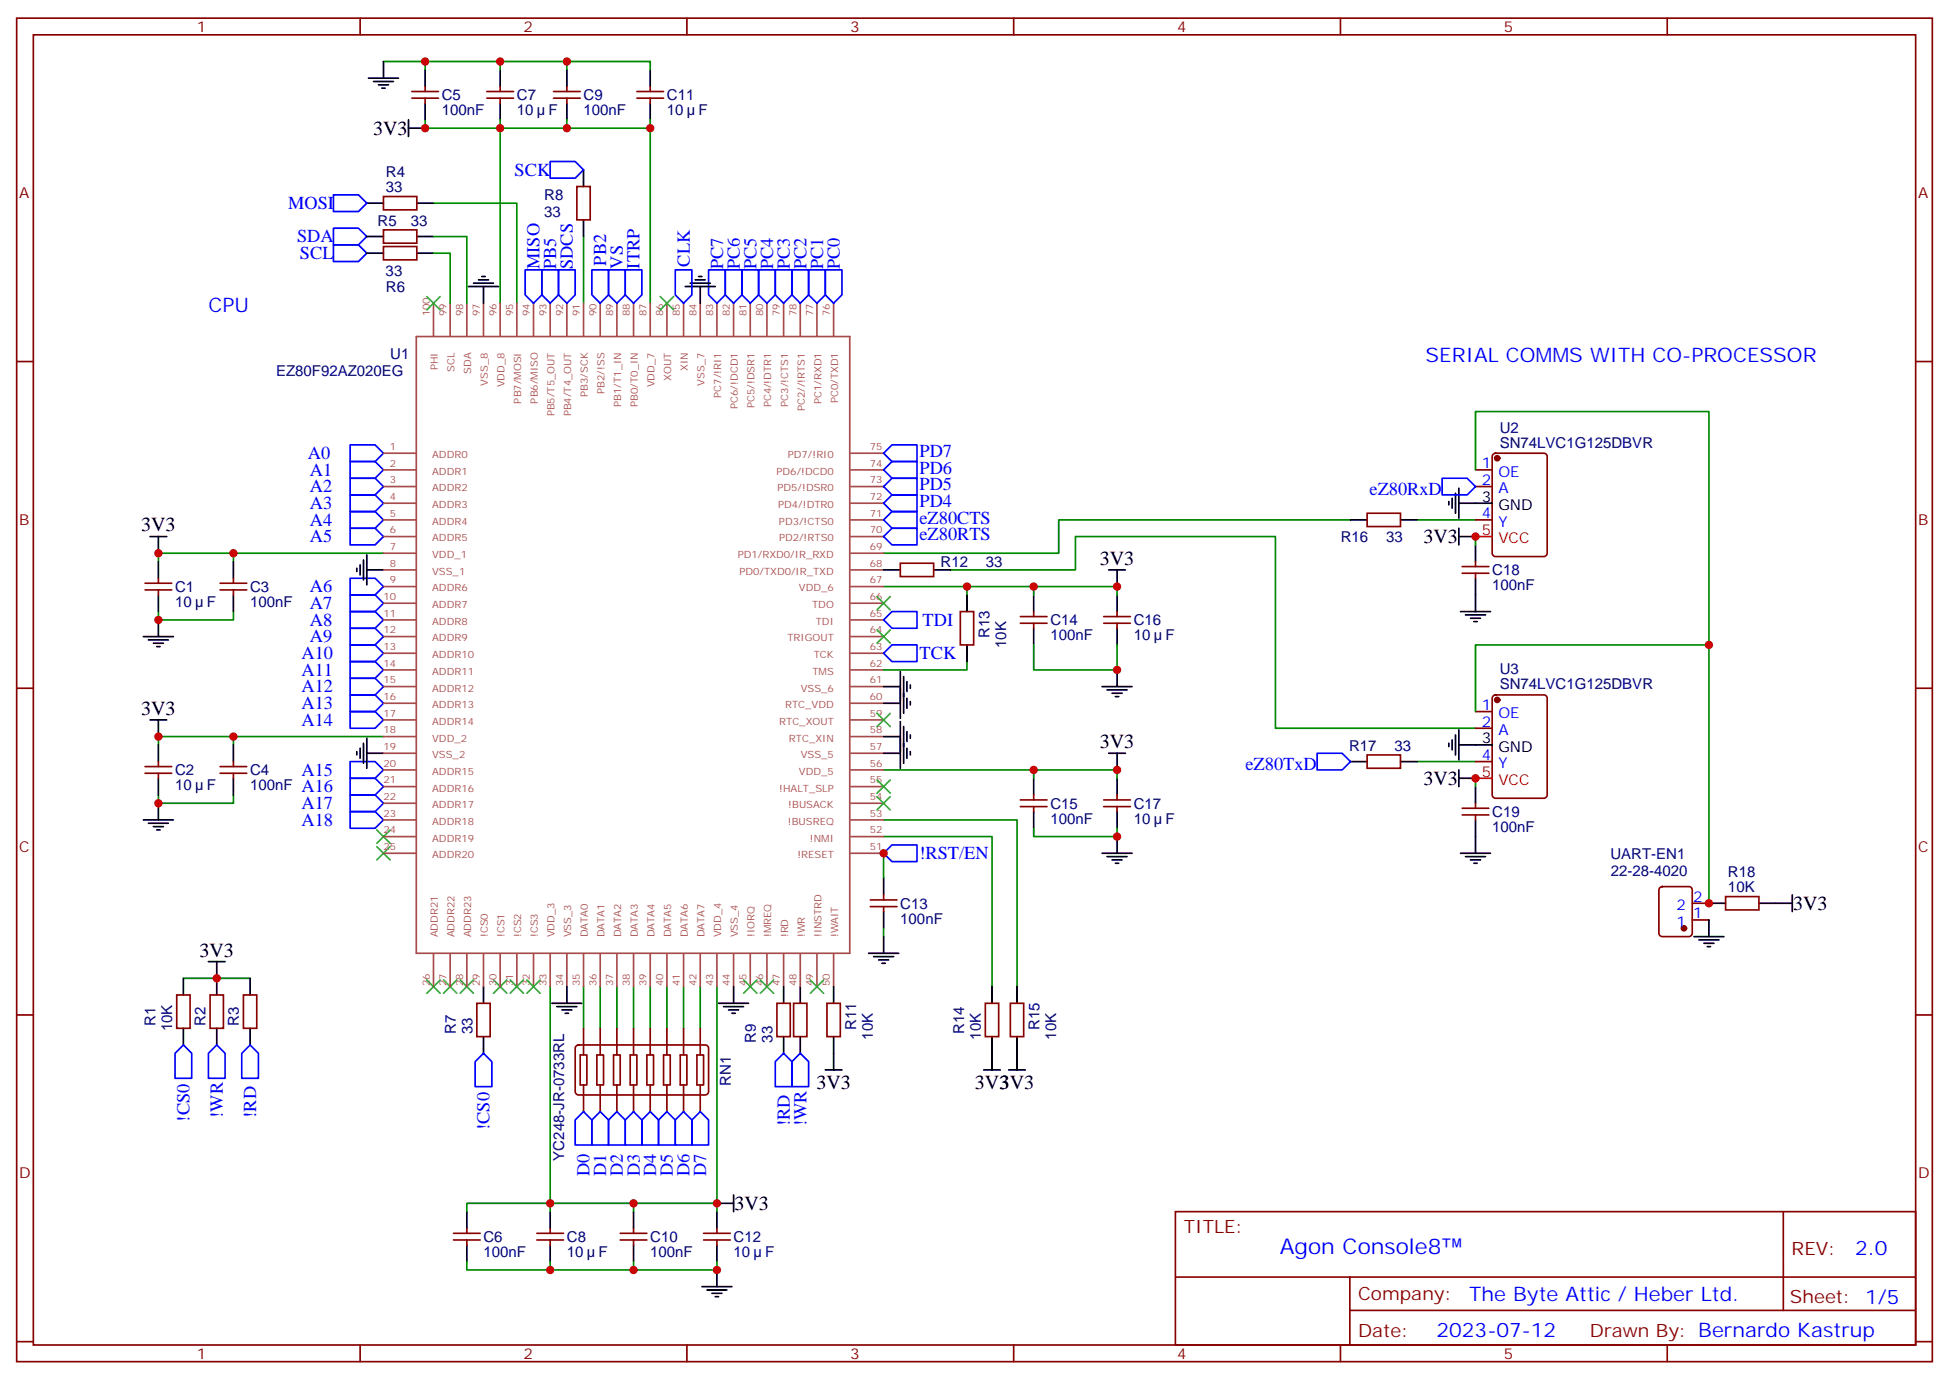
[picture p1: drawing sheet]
<svg xmlns="http://www.w3.org/2000/svg" width="412mm" height="292mm" viewBox="0 0 412 292" stroke-linecap="round" stroke-linejoin="round" font-family="sans-serif">
<g fill="none" stroke="#870000" stroke-width=".35">
<path d="M3.5 3.8h405.4v284.4h-405.4zM7.1 7.4h398.2v277.3h-398.2zM76.2 3.8v3.6M87.1 19.4h5.7M90 18.3v1.1M103 19.4h5.7M105.8 18.3v1.1M117.1 19.4h5.7M119.9 18.3v1.1M134.8 19.4h5.6M137.6 18.3v1.1M145.3 3.8v3.6"/>
<path d="M214.5 3.8v3.6M283.6 3.8v3.6M352.8 3.8v3.6M87.1 20.8h5.7M90 20.8v1M103 20.8h5.7M105.8 20.8v1M117.1 20.8h5.7M119.9 20.8v1M122.1 39.5h2.8v7h-2.8zM134.8 20.8h5.6M137.6 20.8v1"/>
<path d="M81.1 41.6h7.1v2.8h-7.1zM81.1 48.6h7.1v2.9h-7.1zM81.1 52.2h7.1v2.8h-7.1zM3.5 76.5h3.6M405.3 76.5h3.6M312.2 99.4h3.5M316 96.1l.4-.2h10.3a.71 .71 0 0 1 .7 .7v20.5a.76 .76 0 0 1-.7 .7h-10.3a.76 .76 0 0 1-.7-.7v-20.5zM190.5 119.2h7.1v2.8h-7.1zM289.3 108.6h7v2.8h-7zM309.4 119.9h5.6M312.2 103h3.5M312.2 110h3.5"/>
<path d="M312.2 118.9v1M30.7 124.8h5.6M30.7 123.4h5.6M33.5 122.4v1M33.5 124.8v1.1M46.6 124.8h5.6M46.6 123.4h5.6M49.4 122.4v1M49.4 124.8v1.1M203.2 129.4h2.8v7.1h-2.8zM215.9 131.9h5.6M215.9 130.5h5.6"/>
<path d="M218.7 129.4v1.1M218.7 131.9v1.1M233.5 131.9h5.7M233.5 130.5h5.7M236.4 129.4v1.1M236.4 131.9v1.1M309.4 121.3h5.6M312.2 121.3v1.1M3.5 145.7h3.6M289.3 159.8h7v2.8h-7zM312.2 150.6h3.5M312.2 154.1h3.5"/>
<path d="M316 147.3l.4-.2h10.3a.71 .71 0 0 1 .7 .7v20.4a.76 .76 0 0 1-.7 .7h-10.3a.76 .76 0 0 1-.7-.7v-20.4zM405.3 145.7h3.6M30.7 163.7h5.6M30.7 162.2h5.6M33.5 161.2v1M33.5 163.7v1M46.6 163.7h5.6M46.6 162.2h5.6M49.4 161.2v1M49.4 163.7v1M215.9 170.7h5.6M215.9 169.3h5.6"/>
<path d="M218.7 168.2v1.1M218.7 170.7v1.1M233.5 170.7h5.7M233.5 169.3h5.7M236.4 168.2v1.1M236.4 170.7v1.1M309.4 172.5h5.6M309.4 171.1h5.6M312.2 161.2h3.5M312.2 170v1.1M312.2 172.5v1M184.1 191.9h5.7"/>
<path d="M184.1 190.5h5.7M187 189.4v1.1M187 191.9v1M351.2 187.8l.5-.2h5.7a.71 .71 0 0 1 .7 .7v9.2a.76 .76 0 0 1-.7 .7h-5.7a.76 .76 0 0 1-.7-.7v-9.2zM358.1 194.7h3.5M358.1 191.2h3.5M365.1 189.8h7.1v2.8h-7.1zM3.5 214.8h3.6M37.4 210.6h2.8v7h-2.8zM44.4 210.6h2.9v7h-2.9zM51.5 210.6h2.8v7h-2.8zM100.9 212.3h2.8v7.1h-2.8z"/>
<path d="M123.5 217.6v5.7M127 217.6v5.7M130.5 217.6v5.7M134.1 217.6v5.7M137.6 217.6v5.7M141.1 217.6v5.7M144.6 217.6v5.7M148.2 217.6v5.7M164.4 212.3h2.8v7.1h-2.8zM167.9 212.3h2.8v7.1h-2.8zM175 212.3h2.8v7.1h-2.8zM208.5 212.3h2.8v7.1h-2.8z"/>
<path d="M213.8 212.3h2.8v7.1h-2.8zM405.3 214.8h3.6M121.9 221.4l.5-.2h26.8a.71 .71 0 0 1 .7 .7v9.1a.76 .76 0 0 1-.7 .7h-26.8a.76 .76 0 0 1-.7-.7v-9.1zM122.8 223.3h1.4v6.3h-1.4zM123.5 229.6v5.7M126.3 223.3h1.4v6.3h-1.4zM127 229.6v5.7M129.8 223.3h1.4v6.3h-1.4zM130.5 229.6v5.7M133.3 223.3h1.5v6.3h-1.5zM134.1 229.6v5.7M136.9 223.3h1.4v6.3h-1.4z"/>
<path d="M137.6 229.6v5.7M140.4 223.3h1.4v6.3h-1.4zM141.1 229.6v5.7M143.9 223.3h1.4v6.3h-1.4zM144.6 229.6v5.7M147.5 223.3h1.4v6.3h-1.4zM148.2 229.6v5.7M98.8 260v1M116.4 260v1M134.1 260v1M151.7 260v1M248.7 256.4h156.6v28.3h-156.6z"/>
<path d="M377.3 256.5v20.8M96 262.4h5.6M96 261h5.6M98.8 262.4v1.1M113.6 262.4h5.6M113.6 261h5.6M116.4 262.4v1.1M131.2 262.4h5.7M131.2 261h5.7M134.1 262.4v1.1M148.9 262.4h5.6M148.9 261h5.6"/>
<path d="M151.7 262.4v1.1M248.7 270.3h156.5M285.6 277.3h119.6M285.6 270.3v14.1M3.5 284h3.6M76.2 284.7v3.5M145.3 284.7v3.5M214.5 284.7v3.5M283.6 284.7v3.5M352.8 284.7v3.5M405.3 284h3.6"/>
</g>
<g fill="none" stroke="#3c3" stroke-width=".35">
<path d="M90.3 62.8l2.8 2.8M93.1 62.8l-2.8 2.8M139.7 62.8l2.8 2.8M142.5 62.8l-2.8 2.8M185.6 133.3l2.8 2.8M185.6 126.3l2.8 2.8M188.4 126.3l-2.8 2.8M188.4 133.3l-2.8 2.8M185.6 151l2.8 2.8M188.4 151l-2.8 2.8M79.7 179.2l2.8 2.8M79.7 175.6l2.8 2.9"/>
<path d="M82.5 179.2l-2.8 2.8M82.5 175.6l-2.8 2.9M185.6 165.1l2.8 2.8M185.6 168.6l2.8 2.8M188.4 165.1l-2.8 2.8M188.4 168.6l-2.8 2.8M90.3 207.4l2.8 2.8M93.1 207.4l-2.8 2.8M93.8 207.4l2.9 2.8M96.7 207.4l-2.9 2.8M97.4 207.4l2.8 2.8M100.2 207.4l-2.8 2.8"/>
<path d="M104.4 207.4l2.8 2.8M107.2 207.4l-2.8 2.8M107.9 207.4l2.9 2.8M110.8 207.4l-2.9 2.8M111.5 207.4l2.8 2.8M114.3 207.4l-2.8 2.8M157.3 207.4l2.9 2.8M160.2 207.4l-2.9 2.8M160.9 207.4l2.8 2.8M163.7 207.4l-2.8 2.8M171.4 207.4l2.9 2.8M174.3 207.4l-2.9 2.8"/>
</g>
<g fill="none" stroke="#008700" stroke-width=".35">
<path d="M81.1 13h8.9M105.8 13h-15.8v1.8M119.9 13h-14.1v1.8M119.9 14.8v-1.8h17.7v1.8M90 25.4v1.7h15.8v-1.7M119.9 25.4v1.7h-14.1v37.1M137.6 25.4v1.7h-17.7M137.6 27.1v37.1M91.7 43h17.7v21.2M91.7 53.6h3.5v10.6M91.7 50.1h7.1v14.1M123.5 50.1v14.1"/>
<path d="M312.2 99.4v-12.3h49.4v49.4h-49.4v14.1M49.4 117.1h-15.9v1.8M81.1 117.1h-31.7v1.8M285.8 110h-61.8v7.1h-37M299.9 110h12.3M312.2 113.6v1.7M33.5 129.4v1.8h15.9v-1.8M187 124.1h31.7M201.1 120.6h26.4v-7h42.4v40.5h42.3M204.6 124.1v1.8M218.7 125.9v-1.8h17.7v1.8M218.7 136.5v5.3h17.7v-5.3"/>
<path d="M361.6 136.5v54.7M49.4 155.9h-15.9v1.8M81.1 155.9h-31.7v1.8M204.6 140v1.8h-17.6M33.5 168.2v1.8h15.9v-1.8M187 173.5h28.2v35.3M187 177.1h22.9v31.7M187 162.9h31.7M218.7 175.3v1.8h17.7v-1.8M218.7 164.7v-1.8h17.7v1.8M299.9 161.2h12.3M312.2 164.7v1.8"/>
<path d="M187 180.6v5.3M187 196.5v1.7M38.8 207h14.1M116.4 208.8v45.9h17.7M123.5 208.8v8.8M127 208.8v8.8M130.5 208.8v8.8M134.1 208.8v8.8M137.6 208.8v8.8M141.1 208.8v8.8M144.6 208.8v8.8M148.2 208.8v8.8"/>
<path d="M151.7 208.8v45.9M98.8 256.4v-1.7h17.6v1.7M134.1 256.4v-1.7h17.6v1.7M98.8 267v1.8h35.3M116.4 267v1.8M134.1 267v1.8h17.6v-1.8"/>
</g>
<g fill="none" stroke="#000" stroke-width=".35">
<path d="M78 16.5h6.3M79 17.3h4.3M80.1 18h2.1M80.8 18.7h.7M81.1 13v3.5M90 14.8v3.5M105.8 14.8v3.5M119.9 14.8v3.5M137.6 14.8v3.5M86.4 27.1h3.6M86.4 25.4v3.5M90 21.8v3.6"/>
<path d="M105.8 21.8v3.6M119.9 21.8v3.6M123.5 35.9v3.6M137.6 21.8v3.6M77.6 43h3.5M77.6 50.1h3.5M77.6 53.6h3.5M88.2 43h3.5M88.2 50.1h3.5M88.2 53.6h3.5M100.2 59.9h4.2M101.2 59.2h2.2"/>
<path d="M102 58.5h.7M123.5 46.5v3.6M146 59.9h4.3M147.1 59.2h2.1M147.8 58.5h.7M99.1 60.6h6.4M102.3 60.6v3.6M145 60.6h6.3M148.2 60.6v3.6M31.7 113.6h3.6M33.5 113.6v3.5M33.5 118.9v3.5"/>
<path d="M49.4 118.9v3.5M76.2 119.6v2.1M76.9 118.5v4.2M77.6 117.4v6.4M285.8 110h3.5M296.3 110h3.6M306.6 106.2v.7M307.3 105.4v2.2M308 104.4v4.2M308.7 113.6h3.5M308.7 106.5h7M308.7 103.3v6.4"/>
<path d="M308.7 111.8v3.5M312.2 115.3v3.6M30.3 134.7h6.4M31.4 135.4h4.2M32.5 136.1h2.1M33.2 136.8h.7M33.5 125.9v3.5M33.5 131.2v3.5M49.4 125.9v3.5M75.5 120.3v.7M77.6 120.6h3.5M187 120.6h3.5"/>
<path d="M197.6 120.6h3.5M204.6 125.9v3.5M204.6 136.5v3.5M218.7 125.9v3.5M218.7 133v3.5M234.6 120.6h3.5M236.4 120.6v3.5M236.4 125.9v3.5M236.4 133v3.5M309 129.4h6.4M310.1 130.1h4.2M311.1 130.8h2.2"/>
<path d="M311.9 131.6h.7M312.2 122.4v7M31.7 152.4h3.6M33.5 152.4v3.5M33.5 157.7v3.5M49.4 157.7v3.5M75.5 159.1v.7M76.2 158.4v2.1M76.9 157.3v4.2M77.6 159.4h3.5M77.6 156.2v6.4M187 159.4h3.5"/>
<path d="M187 148.8h3.5M187 155.9h3.5M187 145.3h3.5M190.5 142.1v9.9M190.5 152.7v9.9M191.2 143.2v7.8M191.2 153.8v7.7M191.9 144.3v2.1M191.9 147.8v2.1M191.9 154.8v2.2M191.9 158.4v2.1M192.6 145v.7"/>
<path d="M192.6 148.5v.7M192.6 155.5v.7M192.6 159.1v.7M233.2 145.3h6.3M234.2 146h4.3M234.6 159.4h3.5M235.3 146.7h2.1M236 147.4h.7M236.4 141.8v3.5M236.4 159.4v3.5M306.6 157.3v.7M307.3 156.6v2.1"/>
<path d="M308 155.5v4.3M308.7 157.7h7M308.7 154.5v6.3M30.3 173.5h6.4M31.4 174.2h4.2M32.5 174.9h2.1M33.2 175.6h.7M33.5 164.7v3.5M33.5 170v3.5M49.4 164.7v3.5M218.7 164.7v3.5M218.7 171.8v3.5"/>
<path d="M236.4 164.7v3.5M236.4 171.8v3.5M236.4 177.1v3.5M285.8 161.2h3.5M296.3 161.2h3.6M308.7 162.9v3.6M308.7 164.7h3.5M312.2 166.5v3.5M312.2 173.5v7.1M187 185.9v3.5M187 192.9v3.6M187 198.2v3.6"/>
<path d="M233.2 180.6h6.3M234.2 181.3h4.3M235.3 182h2.1M236 182.7h.7M309 180.6h6.4M310.1 181.3h4.2M311.1 182h2.2M311.9 182.7h.7M358.4 198.2h6.4M359.5 198.9h4.2M360.5 199.6h2.2M361.6 191.2h3.5"/>
<path d="M361.6 194.7v3.5M372.2 191.2h7M379.2 189.4v3.5M38.8 207v3.6M38.8 217.6v3.6M44.1 203.5h3.5M45.9 203.5v7.1M45.9 217.6v3.6M52.9 207v3.6M52.9 217.6v3.6M102.3 208.8v3.5M102.3 219.4v3.5"/>
<path d="M116.8 212.3h6.3M117.8 213h4.3M118.9 213.7h2.1M119.6 214.5h.7M119.9 208.8v3.5M152 212.3h6.4M153.1 213h4.2M154.2 213.7h2.1M154.9 214.5h.7M155.2 208.8v3.5M165.8 208.8v3.5M165.8 219.4v3.5"/>
<path d="M169.3 208.8v3.5M169.3 219.4v3.5M176.4 208.8v3.5M176.4 219.4v7M183.8 201.8h6.3M184.9 202.5h4.2M185.9 203.2h2.1M186.6 203.9h.7M209.9 208.8v3.5M209.9 219.4v7M215.2 208.8v3.5M215.2 219.4v7"/>
<path d="M361.2 200.3h.7M174.6 226.4h3.6M208.1 226.4h3.6M213.4 226.4h3.6M98.8 256.4v3.6M116.4 256.4v3.6M134.1 256.4v3.6M151.7 256.4v3.6M151.7 254.7h3.5M155.2 252.9v3.5M98.8 263.5v3.5M116.4 263.5v3.5"/>
<path d="M134.1 263.5v3.5M148.5 272.3h6.4M149.6 273h4.2M150.6 273.7h2.2M151.3 274.4h.7M151.7 263.5v3.5M151.7 268.8v3.5"/>
</g>
<g fill="none" stroke="#00f" stroke-width=".35">
<path d="M116.4 34.2h5.3l1.8 1.7-1.8 1.8h-5.3zM70.6 41.2h5.2l1.8 1.8-1.8 1.8h-5.2zM70.6 51.8h5.2l1.8 1.8-1.8 1.8h-5.2zM70.6 48.3h5.2l1.8 1.8-1.8 1.7h-5.2zM111.1 57.1h3.6v5.3l-1.8 1.8-1.8-1.8zM114.7 57.1h3.5v5.3l-1.8 1.8-1.7-1.8zM118.2 57.1h3.5v5.3l-1.8 1.8-1.7-1.8zM125.2 57.1h3.6v5.3l-1.8 1.8-1.8-1.8zM128.8 57.1h3.5v5.3l-1.8 1.8-1.7-1.8zM132.3 57.1h3.5v5.3l-1.7 1.8-1.8-1.8zM142.9 57.1h3.5v5.3l-1.8 1.8-1.7-1.8zM149.9 57.1h3.6v5.3l-1.8 1.8-1.8-1.8z"/>
<path d="M153.5 57.1h3.5v5.3l-1.8 1.8-1.7-1.8zM157 57.1h3.5v5.3l-1.8 1.8-1.7-1.8zM160.5 57.1h3.5v5.3l-1.7 1.8-1.8-1.8zM164 57.1h3.6v5.3l-1.8 1.8-1.8-1.8zM167.6 57.1h3.5v5.3l-1.8 1.8-1.7-1.8zM171.1 57.1h3.5v5.3l-1.7 1.8-1.8-1.8zM174.6 57.1h3.6v5.3l-1.8 1.8-1.8-1.8zM74.1 94.2h5.3l1.7 1.7-1.7 1.8h-5.3zM74.1 97.7h5.3l1.7 1.7-1.7 1.8h-5.3zM187 95.9l1.7-1.7h5.3v3.5h-5.3zM187 99.4l1.7-1.7h5.3v3.5h-5.3zM74.1 101.2h5.3l1.7 1.8-1.7 1.7h-5.3z"/>
<path d="M74.1 104.7h5.3l1.7 1.8-1.7 1.8h-5.3zM74.1 108.3h5.3l1.7 1.7-1.7 1.8h-5.3zM74.1 111.8h5.3l1.7 1.8-1.7 1.7h-5.3zM187 106.5l1.7-1.8h5.3v3.6h-5.3zM187 103l1.7-1.8h5.3v3.5h-5.3zM187 110l1.7-1.7h5.3v3.5h-5.3zM187 113.6l1.7-1.8h5.3v3.5h-5.3zM305.2 101.2h5.2l1.8 1.8-1.8 1.7h-5.2zM74.1 122.4h5.3l1.7 1.7-1.7 1.8h-5.3zM74.1 125.9h5.3l1.7 1.8-1.7 1.7h-5.3zM74.1 129.4h5.3l1.7 1.8-1.7 1.8h-5.3zM74.1 133h5.3l1.7 1.7-1.7 1.8h-5.3z"/>
<path d="M74.1 136.5h5.3l1.7 1.8-1.7 1.7h-5.3zM187 131.2l1.7-1.8h5.3v3.6h-5.3zM187 138.3l1.7-1.8h5.3v3.5h-5.3zM74.1 140h5.3l1.7 1.8-1.7 1.7h-5.3zM74.1 143.5h5.3l1.7 1.8-1.7 1.8h-5.3zM74.1 147.1h5.3l1.7 1.7-1.7 1.8h-5.3zM74.1 150.6h5.3l1.7 1.8-1.7 1.7h-5.3zM278.7 159.4h5.3l1.8 1.8-1.8 1.7h-5.3zM74.1 161.2h5.3l1.7 1.7-1.7 1.8h-5.3zM74.1 164.7h5.3l1.7 1.8-1.7 1.7h-5.3zM74.1 168.2h5.3l1.7 1.8-1.7 1.8h-5.3zM74.1 171.8h5.3l1.7 1.7-1.7 1.8h-5.3z"/>
<path d="M187 180.6l1.7-1.8h5.3v3.6h-5.3zM38.8 221.2l1.8 1.7v5.3h-3.6v-5.3zM45.9 221.2l1.7 1.7v5.3h-3.5v-5.3zM52.9 221.2l1.8 1.7v5.3h-3.5v-5.3zM102.3 222.9l1.8 1.8v5.3h-3.6v-5.3zM123.5 235.3l1.7 1.7v5.3h-3.5v-5.3zM127 235.3l1.8 1.7v5.3h-3.6v-5.3zM130.5 235.3l1.8 1.7v5.3h-3.5v-5.3zM134.1 235.3l1.7 1.7v5.3h-3.5v-5.3zM137.6 235.3l1.7 1.7v5.3h-3.5v-5.3zM141.1 235.3l1.8 1.7v5.3h-3.6v-5.3zM144.6 235.3l1.8 1.7v5.3h-3.5v-5.3z"/>
<path d="M148.2 235.3l1.7 1.7v5.3h-3.5v-5.3zM165.8 222.9l1.8 1.8v5.3h-3.6v-5.3zM169.3 222.9l1.8 1.8v5.3h-3.5v-5.3z"/>
</g>
<g fill="none" stroke="#a64a4a" stroke-width=".35">
<path d="M88.1 71.2h91.7v130.6h-91.7zM91.7 64.2v6.9M95.2 64.2v6.9M98.8 64.2v6.9M102.3 64.2v6.9M105.8 64.2v6.9M109.4 64.2v6.9M112.9 64.2v6.9M116.4 64.2v6.9M119.9 64.2v6.9M123.5 64.2v6.9M127 64.2v6.9"/>
<path d="M130.5 64.2v6.9M134.1 64.2v6.9M137.6 64.2v6.9M141.1 64.2v6.9M144.6 64.2v6.9M148.2 64.2v6.9M151.7 64.2v6.9M155.2 64.2v6.9M158.7 64.2v6.9M162.3 64.2v6.9M165.8 64.2v6.9M169.3 64.2v6.9"/>
<path d="M172.9 64.2v6.9M176.4 64.2v6.9M81.1 95.9h7M81.1 99.4h7M180 95.9h7M180 99.4h7M81.1 103h7M81.1 106.5h7M81.1 110h7M81.1 113.6h7M81.1 117.1h7M180 103h7"/>
<path d="M180 106.5h7M180 110h7M180 113.6h7M180 117.1h7M81.1 120.6h7M81.1 124.1h7M81.1 127.7h7M81.1 131.2h7M81.1 134.7h7M81.1 138.3h7M180 120.6h7M180 124.1h7"/>
<path d="M180 127.7h7M180 131.2h7M180 134.7h7M180 138.3h7M81.1 141.8h7M81.1 145.3h7M81.1 148.8h7M81.1 152.4h7M81.1 155.9h7M81.1 159.4h7M180 141.8h7M180 145.3h7"/>
<path d="M180 148.8h7M180 152.4h7M180 155.9h7M180 159.4h7M81.1 162.9h7M81.1 166.5h7M81.1 170h7M81.1 173.5h7M81.1 177.1h7M180 162.9h7M180 166.5h7M180 170h7"/>
<path d="M180 173.5h7M180 177.1h7M81.1 180.6h7M180 180.6h7M91.7 201.9v6.9M95.2 201.9v6.9M98.8 201.9v6.9M102.3 201.9v6.9M105.8 201.9v6.9M109.4 201.9v6.9M112.9 201.9v6.9M116.4 201.9v6.9"/>
<path d="M119.9 201.9v6.9M123.5 201.9v6.9M127 201.9v6.9M130.5 201.9v6.9M134.1 201.9v6.9M137.6 201.9v6.9M141.1 201.9v6.9M144.6 201.9v6.9M148.2 201.9v6.9M151.7 201.9v6.9M155.2 201.9v6.9M158.7 201.9v6.9"/>
<path d="M162.3 201.9v6.9M165.8 201.9v6.9M169.3 201.9v6.9M172.9 201.9v6.9M176.4 201.9v6.9"/>
</g>
<g fill="#870000" stroke="#870000" stroke-width=".35">
<circle cx="356.3" cy="196.5" r=".53"/>
<circle cx="316.8" cy="97" r=".53"/>
<circle cx="316.8" cy="148.1" r=".53"/>
</g>
<path d="M312.2 113.6h3.5M312.2 164.7h3.5" fill="none" stroke="#f00" stroke-width=".35"/>
<g fill="#c00">
<circle cx="204.6" cy="124.1" r=".88"/>
<circle cx="218.7" cy="124.1" r=".88"/>
<circle cx="45.9" cy="207" r=".88"/>
<circle cx="49.4" cy="117.1" r=".88"/>
<circle cx="105.8" cy="27.1" r=".88"/>
<circle cx="90" cy="27.1" r=".88"/>
<circle cx="137.6" cy="27.1" r=".88"/>
<circle cx="119.9" cy="27.1" r=".88"/>
<circle cx="33.5" cy="170" r=".88"/>
<circle cx="33.5" cy="155.9" r=".88"/>
<circle cx="49.4" cy="155.9" r=".88"/>
<circle cx="33.5" cy="117.1" r=".88"/>
<circle cx="33.5" cy="131.2" r=".88"/>
<circle cx="151.7" cy="254.7" r=".88"/>
<circle cx="134.1" cy="254.7" r=".88"/>
<circle cx="187" cy="180.6" r=".88"/>
<circle cx="90" cy="13" r=".88"/>
<circle cx="105.8" cy="13" r=".88"/>
<circle cx="236.4" cy="141.8" r=".88"/>
<circle cx="116.4" cy="268.8" r=".88"/>
<circle cx="134.1" cy="268.8" r=".88"/>
<circle cx="119.9" cy="13" r=".88"/>
<circle cx="151.7" cy="268.8" r=".88"/>
<circle cx="116.4" cy="254.7" r=".88"/>
<circle cx="236.4" cy="124.1" r=".88"/>
<circle cx="218.7" cy="162.9" r=".88"/>
<circle cx="236.4" cy="162.9" r=".88"/>
<circle cx="236.4" cy="177.1" r=".88"/>
<circle cx="312.2" cy="164.7" r=".88"/>
<circle cx="312.2" cy="113.6" r=".88"/>
<circle cx="361.6" cy="136.5" r=".88"/>
<circle cx="361.6" cy="191.2" r=".88"/>
</g>
<text font-size="4.6" fill="#00f" x="270.8" y="265.5">Agon Console8</text>
<g font-size="4.2">
<text x="79" y="28.5">3V3</text>
<text x="29.9" y="112.4">3V3</text>
<text x="232.7" y="119.5">3V3</text>
<text x="301.2" y="115">3V3</text>
<text x="29.9" y="151.2">3V3</text>
<text x="232.7" y="158.3">3V3</text>
<text x="301.2" y="166.1">3V3</text>
<text x="379.4" y="192.6">3V3</text>
<text x="42.2" y="202.5">3V3</text>
<text x="172.7" y="230.4">3V3</text>
<text x="206.3" y="230.4">3V3V3</text>
<text x="155.4" y="256.1">3V3</text>
</g>
<g font-size="4.2" fill="#00f">
<text x="44.1" y="65.9">CPU</text>
<text x="301.6" y="76.5">SERIAL COMMS WITH CO-PROCESSOR</text>
<text x="392.5" y="265.7">2.0</text>
<text x="310.9" y="275.3">The Byte Attic / Heber Ltd.</text>
<text x="304" y="283.1">2023-07-12</text>
</g>
<g font-size="3.9" fill="#00f">
<text x="108.9" y="37.2">SCK</text>
<text x="61" y="44.1">MOSI</text>
<text x="62.8" y="51.2">SDA</text>
<text x="63.5" y="54.7">SCL</text>
<text x="114.2" y="56.9" transform="rotate(-90 114.2 56.9)">MISO</text>
<text x="117.7" y="56.9" transform="rotate(-90 117.7 56.9)">PB5</text>
<text x="121.2" y="56.9" transform="rotate(-90 121.2 56.9)">SDCS</text>
<text x="128.3" y="56.2" transform="rotate(-90 128.3 56.2)">PB2</text>
<text x="131.8" y="56.8" transform="rotate(-90 131.8 56.8)">VS</text>
<text x="135.3" y="56.8" transform="rotate(-90 135.3 56.8)">ITRP</text>
<text x="145.9" y="56.4" transform="rotate(-90 145.9 56.4)">CLK</text>
<text x="153" y="56.9" transform="rotate(-90 153 56.9)">PC7</text>
<text x="156.5" y="56.9" transform="rotate(-90 156.5 56.9)">PC6</text>
<text x="160" y="56.9" transform="rotate(-90 160 56.9)">PC5</text>
<text x="163.6" y="56.9" transform="rotate(-90 163.6 56.9)">PC4</text>
<text x="167.1" y="56.9" transform="rotate(-90 167.1 56.9)">PC3</text>
<text x="170.6" y="56.9" transform="rotate(-90 170.6 56.9)">PC2</text>
<text x="174.2" y="56.9" transform="rotate(-90 174.2 56.9)">PC1</text>
<text x="177.7" y="56.9" transform="rotate(-90 177.7 56.9)">PC0</text>
<text x="65.1" y="97.1">A0</text>
<text x="65.6" y="100.7">A1</text>
<text x="194.6" y="96.7">PD7</text>
<text x="194.6" y="100.3">PD6</text>
<text x="65.6" y="104.2">A2</text>
<text x="65.6" y="107.7">A3</text>
<text x="194.6" y="107.3">PD4</text>
<text x="194.6" y="103.8">PD5</text>
<text x="289.8" y="104.7">eZ80RxD</text>
<text x="65.6" y="111.2">A4</text>
<text x="194.6" y="110.9">eZ80CTS</text>
<text x="65.6" y="114.8">A5</text>
<text x="194.6" y="114.4">eZ80RTS</text>
<text x="65.6" y="125.4">A6</text>
<text x="65.6" y="128.9">A7</text>
<text x="65.6" y="132.4">A8</text>
<text x="65.6" y="135.9">A9</text>
<text x="195.2" y="132.5">TDI</text>
<text x="63.8" y="139.5">A10</text>
<text x="63.8" y="143">A11</text>
<text x="194.6" y="139.5">TCK</text>
<text x="63.8" y="146.5">A12</text>
<text x="63.8" y="150.1">A13</text>
<text x="63.8" y="153.6">A14</text>
<text x="63.8" y="164.2">A15</text>
<text x="63.8" y="167.7">A16</text>
<text x="263.5" y="162.9">eZ80TxD</text>
<text x="63.8" y="171.2">A17</text>
<text x="63.8" y="174.7">A18</text>
<text x="194.5" y="181.9">!RST/EN</text>
<text x="40.1" y="237.4" transform="rotate(-90 40.1 237.4)">!CS0</text>
<text x="47.2" y="236.6" transform="rotate(-90 47.2 236.6)">!WR</text>
<text x="54.2" y="236.6" transform="rotate(-90 54.2 236.6)">!RD</text>
<text x="103.6" y="239.1" transform="rotate(-90 103.6 239.1)">!CS0</text>
<text x="167.1" y="238.3" transform="rotate(-90 167.1 238.3)">!RD</text>
<text x="170.6" y="238.3" transform="rotate(-90 170.6 238.3)">!WR</text>
<text x="124.8" y="248.9" transform="rotate(-90 124.8 248.9)">D0</text>
<text x="128.3" y="248.9" transform="rotate(-90 128.3 248.9)">D1</text>
<text x="131.8" y="248.9" transform="rotate(-90 131.8 248.9)">D2</text>
<text x="135.4" y="248.9" transform="rotate(-90 135.4 248.9)">D3</text>
<text x="138.9" y="248.9" transform="rotate(-90 138.9 248.9)">D4</text>
<text x="142.4" y="248.9" transform="rotate(-90 142.4 248.9)">D5</text>
<text x="145.9" y="248.9" transform="rotate(-90 145.9 248.9)">D6</text>
<text x="149.5" y="248.9" transform="rotate(-90 149.5 248.9)">D7</text>
</g>
<g font-size="3.9" fill="#800">
<text x="250.5" y="261">TITLE:</text>
<text x="379.1" y="265.7">REV:</text>
<text x="287.4" y="275.2">Company:</text>
<text x="378.7" y="275.8">Sheet: 1/5</text>
<text x="287.4" y="282.9">Date:</text>
<text x="336.4" y="283">Drawn By: Bernardo Kastrup</text>
</g>
<g font-size="3.2" fill="#800">
<text x="41.6" y="6.8">1</text>
<text x="110.8" y="6.8">2</text>
<text x="179.9" y="6.8">3</text>
<text x="249.1" y="6.8">4</text>
<text x="318.2" y="6.8">5</text>
<text x="4.1" y="41.9">A</text>
<text x="405.9" y="41.9">A</text>
<text x="4.1" y="111.1">B</text>
<text x="405.9" y="111.1">B</text>
<text x="4.1" y="180.2">C</text>
<text x="405.9" y="180.2">C</text>
<text x="4.1" y="249.4">D</text>
<text x="405.9" y="249.4">D</text>
<text x="41.6" y="287.7">1</text>
<text x="110.8" y="287.7">2</text>
<text x="179.9" y="287.7">3</text>
<text x="249.1" y="287.7">4</text>
<text x="318.2" y="287.7">5</text>
</g>
<g font-size="3.2" fill="#000080">
<text x="93.5" y="21.3">C5</text>
<text x="109.4" y="21.3">C7</text>
<text x="123.5" y="21.3">C9</text>
<text x="141.1" y="21.3">C11</text>
<text x="93.5" y="24.4">100nF</text>
<text x="109.4" y="24.4">10</text>
<text x="116.1" y="24.4">F</text>
<text x="123.5" y="24.4">100nF</text>
<text x="141.1" y="24.4">10</text>
<text x="147.8" y="24.4">F</text>
<text x="81.6" y="40.5">33</text>
<text x="81.6" y="37.4">R4</text>
<text x="79.9" y="47.7">R5</text>
<text x="86.9" y="47.7">33</text>
<text x="115.1" y="45.9">33</text>
<text x="115.2" y="42.4">R8</text>
<text x="81.6" y="58.3">33</text>
<text x="81.6" y="61.9">R6</text>
<text x="82.6" y="76">U1</text>
<text x="58.4" y="79.5">EZ80F92AZ020EG</text>
<text x="317.3" y="94.7">SN74LVC1G125DBVR</text>
<text x="317.3" y="91.6">U2</text>
<text x="199" y="120">R12</text>
<text x="208.6" y="120">33</text>
<text x="283.7" y="114.7">R16</text>
<text x="293.3" y="114.7">33</text>
<text x="37" y="125.3">C1</text>
<text x="52.9" y="125.3">C3</text>
<text x="315.7" y="125">100nF</text>
<text x="315.7" y="121.8">C18</text>
<text x="37" y="128.5">10</text>
<text x="43.7" y="128.5">F</text>
<text x="52.9" y="128.5">100nF</text>
<text x="209.4" y="135.1" transform="rotate(-90 209.4 135.1)">R13</text>
<text x="212.9" y="137.1" transform="rotate(-90 212.9 137.1)">10K</text>
<text x="222.2" y="135.6">100nF</text>
<text x="222.2" y="132.4">C14</text>
<text x="239.9" y="135.6">10</text>
<text x="239.9" y="132.4">C16</text>
<text x="246.6" y="135.6">F</text>
<text x="317.3" y="142.7">U3</text>
<text x="317.3" y="145.9">SN74LVC1G125DBVR</text>
<text x="285.5" y="158.9">R17</text>
<text x="295" y="158.9">33</text>
<text x="37" y="167.3">10</text>
<text x="37" y="164.1">C2</text>
<text x="43.7" y="167.3">F</text>
<text x="52.9" y="167.3">100nF</text>
<text x="52.9" y="164.1">C4</text>
<text x="222.2" y="171.2">C15</text>
<text x="239.9" y="171.2">C17</text>
<text x="315.7" y="172.9">C19</text>
<text x="222.2" y="174.4">100nF</text>
<text x="239.9" y="174.4">10</text>
<text x="246.6" y="174.4">F</text>
<text x="315.7" y="176.1">100nF</text>
<text x="340.7" y="181.8">UART-EN1</text>
<text x="340.8" y="185.3">22-28-4020</text>
<text x="365.6" y="185.6">R18</text>
<text x="365.6" y="188.7">10K</text>
<text x="190.5" y="195.5">100nF</text>
<text x="190.5" y="192.3">C13</text>
<text x="32.9" y="217.1" transform="rotate(-90 32.9 217.1)">R1</text>
<text x="36.4" y="218.3" transform="rotate(-90 36.4 218.3)">10K</text>
<text x="43.5" y="217.1" transform="rotate(-90 43.5 217.1)">R2</text>
<text x="50.6" y="217.1" transform="rotate(-90 50.6 217.1)">R3</text>
<text x="96.5" y="218.9" transform="rotate(-90 96.5 218.9)">R7</text>
<text x="100" y="218.9" transform="rotate(-90 100 218.9)">33</text>
<text x="159.9" y="220.7" transform="rotate(-90 159.9 220.7)">R9</text>
<text x="163.4" y="220.7" transform="rotate(-90 163.4 220.7)">33</text>
<text x="181.1" y="218" transform="rotate(-90 181.1 218)">R11</text>
<text x="184.7" y="220" transform="rotate(-90 184.7 220)">10K</text>
<text x="204" y="218.9" transform="rotate(-90 204 218.9)">R14</text>
<text x="207.5" y="220" transform="rotate(-90 207.5 220)">10K</text>
<text x="219.9" y="218" transform="rotate(-90 219.9 218)">R15</text>
<text x="223.5" y="220" transform="rotate(-90 223.5 220)">10K</text>
<text x="154.7" y="229.7" transform="rotate(-90 154.7 229.7)">RN1</text>
<text x="119.4" y="245.6" transform="rotate(-90 119.4 245.6)">YC248-JR-0733RL</text>
<text x="102.3" y="262.9">C6</text>
<text x="119.9" y="262.9">C8</text>
<text x="137.6" y="262.9">C10</text>
<text x="155.2" y="262.9">C12</text>
<text x="102.3" y="266.1">100nF</text>
<text x="119.9" y="266.1">10</text>
<text x="126.7" y="266.1">F</text>
<text x="137.6" y="266.1">100nF</text>
<text x="155.2" y="266.1">10</text>
<text x="161.9" y="266.1">F</text>
</g>
<g font-size="3.2" fill="#00f">
<text x="313.5" y="99.1">1</text>
<text x="317" y="100.9">OE</text>
<text x="313.5" y="102.6">2</text>
<text x="317" y="104.4">A</text>
<text x="313.5" y="109.7">4</text>
<text x="317" y="111.4">Y</text>
<text x="313.5" y="150.2">1</text>
<text x="313.5" y="153.8">2</text>
<text x="317" y="152">OE</text>
<text x="317" y="155.5">A</text>
<text x="313.5" y="160.8">4</text>
<text x="317" y="162.6">Y</text>
<text x="358.2" y="190.8">2</text>
<text x="354.7" y="196.1">1</text>
<text x="354.7" y="192.6">2</text>
<text x="358.2" y="194.3">1</text>
</g>
<g font-size="3.2">
<text x="313.5" y="106.2">3</text>
<text x="317" y="107.9">GND</text>
<text x="313.5" y="157.3">3</text>
<text x="317" y="159.1">GND</text>
</g>
<g font-size="3.2" fill="#f00">
<text x="313.5" y="113.2">5</text>
<text x="317" y="115">VCC</text>
<text x="313.5" y="164.4">5</text>
<text x="317" y="166.1">VCC</text>
</g>
<g font-size="2.1" fill="#a54b4b">
<text x="90.9" y="66.9" transform="rotate(-90 90.9 66.9)">100</text>
<text x="94.4" y="66.9" transform="rotate(-90 94.4 66.9)">99</text>
<text x="98" y="66.9" transform="rotate(-90 98 66.9)">98</text>
<text x="101.5" y="66.9" transform="rotate(-90 101.5 66.9)">97</text>
<text x="105" y="66.9" transform="rotate(-90 105 66.9)">96</text>
<text x="108.6" y="66.9" transform="rotate(-90 108.6 66.9)">95</text>
<text x="112.1" y="66.9" transform="rotate(-90 112.1 66.9)">94</text>
<text x="115.6" y="66.9" transform="rotate(-90 115.6 66.9)">93</text>
<text x="119.1" y="66.9" transform="rotate(-90 119.1 66.9)">92</text>
<text x="122.7" y="66.9" transform="rotate(-90 122.7 66.9)">91</text>
<text x="126.2" y="66.9" transform="rotate(-90 126.2 66.9)">90</text>
<text x="129.7" y="66.9" transform="rotate(-90 129.7 66.9)">89</text>
<text x="133.3" y="66.9" transform="rotate(-90 133.3 66.9)">88</text>
<text x="136.8" y="66.9" transform="rotate(-90 136.8 66.9)">87</text>
<text x="140.3" y="66.9" transform="rotate(-90 140.3 66.9)">86</text>
<text x="143.8" y="66.9" transform="rotate(-90 143.8 66.9)">85</text>
<text x="147.4" y="66.9" transform="rotate(-90 147.4 66.9)">84</text>
<text x="150.9" y="66.9" transform="rotate(-90 150.9 66.9)">83</text>
<text x="154.4" y="66.9" transform="rotate(-90 154.4 66.9)">82</text>
<text x="157.9" y="66.9" transform="rotate(-90 157.9 66.9)">81</text>
<text x="161.5" y="66.9" transform="rotate(-90 161.5 66.9)">80</text>
<text x="165" y="66.9" transform="rotate(-90 165 66.9)">79</text>
<text x="168.5" y="66.9" transform="rotate(-90 168.5 66.9)">78</text>
<text x="172.1" y="66.9" transform="rotate(-90 172.1 66.9)">77</text>
<text x="175.6" y="66.9" transform="rotate(-90 175.6 66.9)">76</text>
<text x="92.7" y="78.3" transform="rotate(-90 92.7 78.3)">PHI</text>
<text x="96.2" y="78.7" transform="rotate(-90 96.2 78.7)">SCL</text>
<text x="99.7" y="79.1" transform="rotate(-90 99.7 79.1)">SDA</text>
<text x="103.2" y="81.6" transform="rotate(-90 103.2 81.6)">VSS_8</text>
<text x="106.8" y="82" transform="rotate(-90 106.8 82)">VDD_8</text>
<text x="127.9" y="83.3" transform="rotate(-90 127.9 83.3)">PB2/!SS</text>
<text x="138.5" y="82" transform="rotate(-90 138.5 82)">VDD_7</text>
<text x="142" y="80.6" transform="rotate(-90 142 80.6)">XOUT</text>
<text x="145.6" y="78.5" transform="rotate(-90 145.6 78.5)">XIN</text>
<text x="149.1" y="81.6" transform="rotate(-90 149.1 81.6)">VSS_7</text>
<text x="110.3" y="85.4" transform="rotate(-90 110.3 85.4)">PB7/MOSI</text>
<text x="113.8" y="85.4" transform="rotate(-90 113.8 85.4)">PB6/MISO</text>
<text x="117.3" y="88.1" transform="rotate(-90 117.3 88.1)">PB5/T5_OUT</text>
<text x="120.9" y="88.1" transform="rotate(-90 120.9 88.1)">PB4/T4_OUT</text>
<text x="124.4" y="84" transform="rotate(-90 124.4 84)">PB3/SCK</text>
<text x="131.5" y="86.1" transform="rotate(-90 131.5 86.1)">PB1/T1_IN</text>
<text x="135" y="86.1" transform="rotate(-90 135 86.1)">PB0/T0_IN</text>
<text x="152.6" y="84.2" transform="rotate(-90 152.6 84.2)">PC7/!RI1</text>
<text x="156.2" y="86.6" transform="rotate(-90 156.2 86.6)">PC6/!DCD1</text>
<text x="159.7" y="86.4" transform="rotate(-90 159.7 86.4)">PC5/!DSR1</text>
<text x="163.2" y="86.2" transform="rotate(-90 163.2 86.2)">PC4/!DTR1</text>
<text x="166.7" y="86" transform="rotate(-90 166.7 86)">PC3/!CTS1</text>
<text x="170.3" y="87" transform="rotate(-90 170.3 87)">PC2//!RTS1</text>
<text x="173.8" y="85.5" transform="rotate(-90 173.8 85.5)">PC1/RXD1</text>
<text x="177.3" y="85.4" transform="rotate(-90 177.3 85.4)">PC0/TXD1</text>
<text x="82.5" y="95.2">1</text>
<text x="184.1" y="95.2">75</text>
<text x="82.5" y="98.8">2</text>
<text x="91.4" y="97">ADDR0</text>
<text x="91.4" y="100.5">ADDR1</text>
<text x="164.3" y="100.5">PD6/!DCD0</text>
<text x="166.7" y="97">PD7/!RI0</text>
<text x="184.1" y="98.8">74</text>
<text x="82.5" y="102.3">3</text>
<text x="82.5" y="105.8">4</text>
<text x="91.4" y="104">ADDR2</text>
<text x="91.4" y="107.5">ADDR3</text>
<text x="164.5" y="104">PD5/!DSR0</text>
<text x="164.7" y="107.5">PD4/!DTR0</text>
<text x="184.1" y="102.3">73</text>
<text x="184.1" y="105.8">72</text>
<text x="82.5" y="109.3">5</text>
<text x="82.5" y="112.9">6</text>
<text x="91.4" y="111.1">ADDR4</text>
<text x="164.8" y="111.1">PD3/!CTS0</text>
<text x="184.1" y="109.3">71</text>
<text x="184.1" y="112.9">70</text>
<text x="82.5" y="116.4">7</text>
<text x="82.5" y="119.9">8</text>
<text x="91.4" y="114.6">ADDR5</text>
<text x="91.4" y="118.1">VDD_1</text>
<text x="156.1" y="118.1">PD1/RXD0/IR_RXD</text>
<text x="164.8" y="114.6">PD2/!RTS0</text>
<text x="184.1" y="116.4">69</text>
<text x="184.1" y="119.9">68</text>
<text x="82.5" y="123.4">9</text>
<text x="91.4" y="121.7">VSS_1</text>
<text x="91.4" y="125.2">ADDR6</text>
<text x="156.5" y="121.7">PD0/TXD0/IR_TXD</text>
<text x="169.1" y="125.2">VDD_6</text>
<text x="184.1" y="123.4">67</text>
<text x="81.1" y="127">10</text>
<text x="81.1" y="130.5">11</text>
<text x="91.4" y="128.7">ADDR7</text>
<text x="171.8" y="128.7">TDO</text>
<text x="184.1" y="127">66</text>
<text x="184.1" y="130.5">65</text>
<text x="81.1" y="134">12</text>
<text x="81.1" y="137.6">13</text>
<text x="91.4" y="132.2">ADDR8</text>
<text x="91.4" y="135.8">ADDR9</text>
<text x="166.6" y="135.8">TRIGOUT</text>
<text x="172.6" y="132.2">TDI</text>
<text x="184.1" y="134">64</text>
<text x="184.1" y="137.6">63</text>
<text x="81.1" y="141.1">14</text>
<text x="91.4" y="139.3">ADDR10</text>
<text x="91.4" y="142.8">ADDR11</text>
<text x="171.9" y="142.8">TMS</text>
<text x="172.2" y="139.3">TCK</text>
<text x="184.1" y="141.1">62</text>
<text x="81.1" y="144.6">15</text>
<text x="81.1" y="148.1">16</text>
<text x="91.4" y="146.3">ADDR12</text>
<text x="91.4" y="149.9">ADDR13</text>
<text x="166.1" y="149.9">RTC_VDD</text>
<text x="169.4" y="146.3">VSS_6</text>
<text x="184.1" y="144.6">61</text>
<text x="184.1" y="148.1">60</text>
<text x="81.1" y="151.7">17</text>
<text x="81.1" y="155.2">18</text>
<text x="91.4" y="153.4">ADDR14</text>
<text x="164.9" y="153.4">RTC_XOUT</text>
<text x="184.1" y="151.7">59</text>
<text x="184.1" y="155.2">58</text>
<text x="81.1" y="158.7">19</text>
<text x="91.4" y="156.9">VDD_2</text>
<text x="91.4" y="160.5">VSS_2</text>
<text x="166.9" y="156.9">RTC_XIN</text>
<text x="169.4" y="160.5">VSS_5</text>
<text x="184.1" y="158.7">57</text>
<text x="81.1" y="162.3">20</text>
<text x="81.1" y="165.8">21</text>
<text x="91.4" y="164">ADDR15</text>
<text x="91.4" y="167.5">ADDR16</text>
<text x="164.9" y="167.5">!HALT_SLP</text>
<text x="169.1" y="164">VDD_5</text>
<text x="184.1" y="162.3">56</text>
<text x="184.1" y="165.8">55</text>
<text x="81.1" y="169.3">22</text>
<text x="81.1" y="172.8">23</text>
<text x="91.4" y="171">ADDR17</text>
<text x="166.8" y="171">!BUSACK</text>
<text x="184.1" y="169.3">54</text>
<text x="184.1" y="172.8">53</text>
<text x="81.1" y="176.4">24</text>
<text x="81.1" y="179.9">25</text>
<text x="91.4" y="174.6">ADDR18</text>
<text x="91.4" y="178.1">ADDR19</text>
<text x="166.7" y="174.6">!BUSREQ</text>
<text x="171.4" y="178.1">!NMI</text>
<text x="184.1" y="176.4">52</text>
<text x="184.1" y="179.9">51</text>
<text x="91.4" y="181.6">ADDR20</text>
<text x="168.7" y="181.6">!RESET</text>
<text x="92.7" y="198.4" transform="rotate(-90 92.7 198.4)">ADDR21</text>
<text x="96.2" y="198.4" transform="rotate(-90 96.2 198.4)">ADDR22</text>
<text x="99.7" y="198.4" transform="rotate(-90 99.7 198.4)">ADDR23</text>
<text x="103.2" y="198.4" transform="rotate(-90 103.2 198.4)">!CS0</text>
<text x="106.8" y="198.4" transform="rotate(-90 106.8 198.4)">!CS1</text>
<text x="110.3" y="198.4" transform="rotate(-90 110.3 198.4)">!CS2</text>
<text x="113.8" y="198.4" transform="rotate(-90 113.8 198.4)">!CS3</text>
<text x="117.3" y="198.4" transform="rotate(-90 117.3 198.4)">VDD_3</text>
<text x="120.9" y="198.4" transform="rotate(-90 120.9 198.4)">VSS_3</text>
<text x="124.4" y="198.4" transform="rotate(-90 124.4 198.4)">DATA0</text>
<text x="127.9" y="198.4" transform="rotate(-90 127.9 198.4)">DATA1</text>
<text x="131.5" y="198.4" transform="rotate(-90 131.5 198.4)">DATA2</text>
<text x="135" y="198.4" transform="rotate(-90 135 198.4)">DATA3</text>
<text x="138.5" y="198.4" transform="rotate(-90 138.5 198.4)">DATA4</text>
<text x="142" y="198.4" transform="rotate(-90 142 198.4)">DATA5</text>
<text x="145.6" y="198.4" transform="rotate(-90 145.6 198.4)">DATA6</text>
<text x="149.1" y="198.4" transform="rotate(-90 149.1 198.4)">DATA7</text>
<text x="152.6" y="198.4" transform="rotate(-90 152.6 198.4)">VDD_4</text>
<text x="156.2" y="198.4" transform="rotate(-90 156.2 198.4)">VSS_4</text>
<text x="159.7" y="198.4" transform="rotate(-90 159.7 198.4)">!IORQ</text>
<text x="163.2" y="198.4" transform="rotate(-90 163.2 198.4)">!MREQ</text>
<text x="166.7" y="198.4" transform="rotate(-90 166.7 198.4)">!RD</text>
<text x="170.3" y="198.4" transform="rotate(-90 170.3 198.4)">!WR</text>
<text x="173.8" y="198.4" transform="rotate(-90 173.8 198.4)">!INSTRD</text>
<text x="177.3" y="198.4" transform="rotate(-90 177.3 198.4)">!WAIT</text>
<text x="90.9" y="208.7" transform="rotate(-90 90.9 208.7)">26</text>
<text x="94.4" y="208.7" transform="rotate(-90 94.4 208.7)">27</text>
<text x="98" y="208.7" transform="rotate(-90 98 208.7)">28</text>
<text x="101.5" y="208.7" transform="rotate(-90 101.5 208.7)">29</text>
<text x="105" y="208.7" transform="rotate(-90 105 208.7)">30</text>
<text x="108.6" y="208.7" transform="rotate(-90 108.6 208.7)">31</text>
<text x="112.1" y="208.7" transform="rotate(-90 112.1 208.7)">32</text>
<text x="115.6" y="208.7" transform="rotate(-90 115.6 208.7)">33</text>
<text x="119.1" y="208.7" transform="rotate(-90 119.1 208.7)">34</text>
<text x="122.7" y="208.7" transform="rotate(-90 122.7 208.7)">35</text>
<text x="126.2" y="208.7" transform="rotate(-90 126.2 208.7)">36</text>
<text x="129.7" y="208.7" transform="rotate(-90 129.7 208.7)">37</text>
<text x="133.3" y="208.7" transform="rotate(-90 133.3 208.7)">38</text>
<text x="136.8" y="208.7" transform="rotate(-90 136.8 208.7)">39</text>
<text x="140.3" y="208.7" transform="rotate(-90 140.3 208.7)">40</text>
<text x="143.8" y="208.7" transform="rotate(-90 143.8 208.7)">41</text>
<text x="147.4" y="208.7" transform="rotate(-90 147.4 208.7)">42</text>
<text x="150.9" y="208.7" transform="rotate(-90 150.9 208.7)">43</text>
<text x="154.4" y="208.7" transform="rotate(-90 154.4 208.7)">44</text>
<text x="157.9" y="208.7" transform="rotate(-90 157.9 208.7)">45</text>
<text x="161.5" y="208.7" transform="rotate(-90 161.5 208.7)">46</text>
<text x="165" y="208.7" transform="rotate(-90 165 208.7)">47</text>
<text x="168.5" y="208.7" transform="rotate(-90 168.5 208.7)">48</text>
<text x="172.1" y="208.7" transform="rotate(-90 172.1 208.7)">49</text>
<text x="175.6" y="208.7" transform="rotate(-90 175.6 208.7)">50</text>
</g>
</svg>
